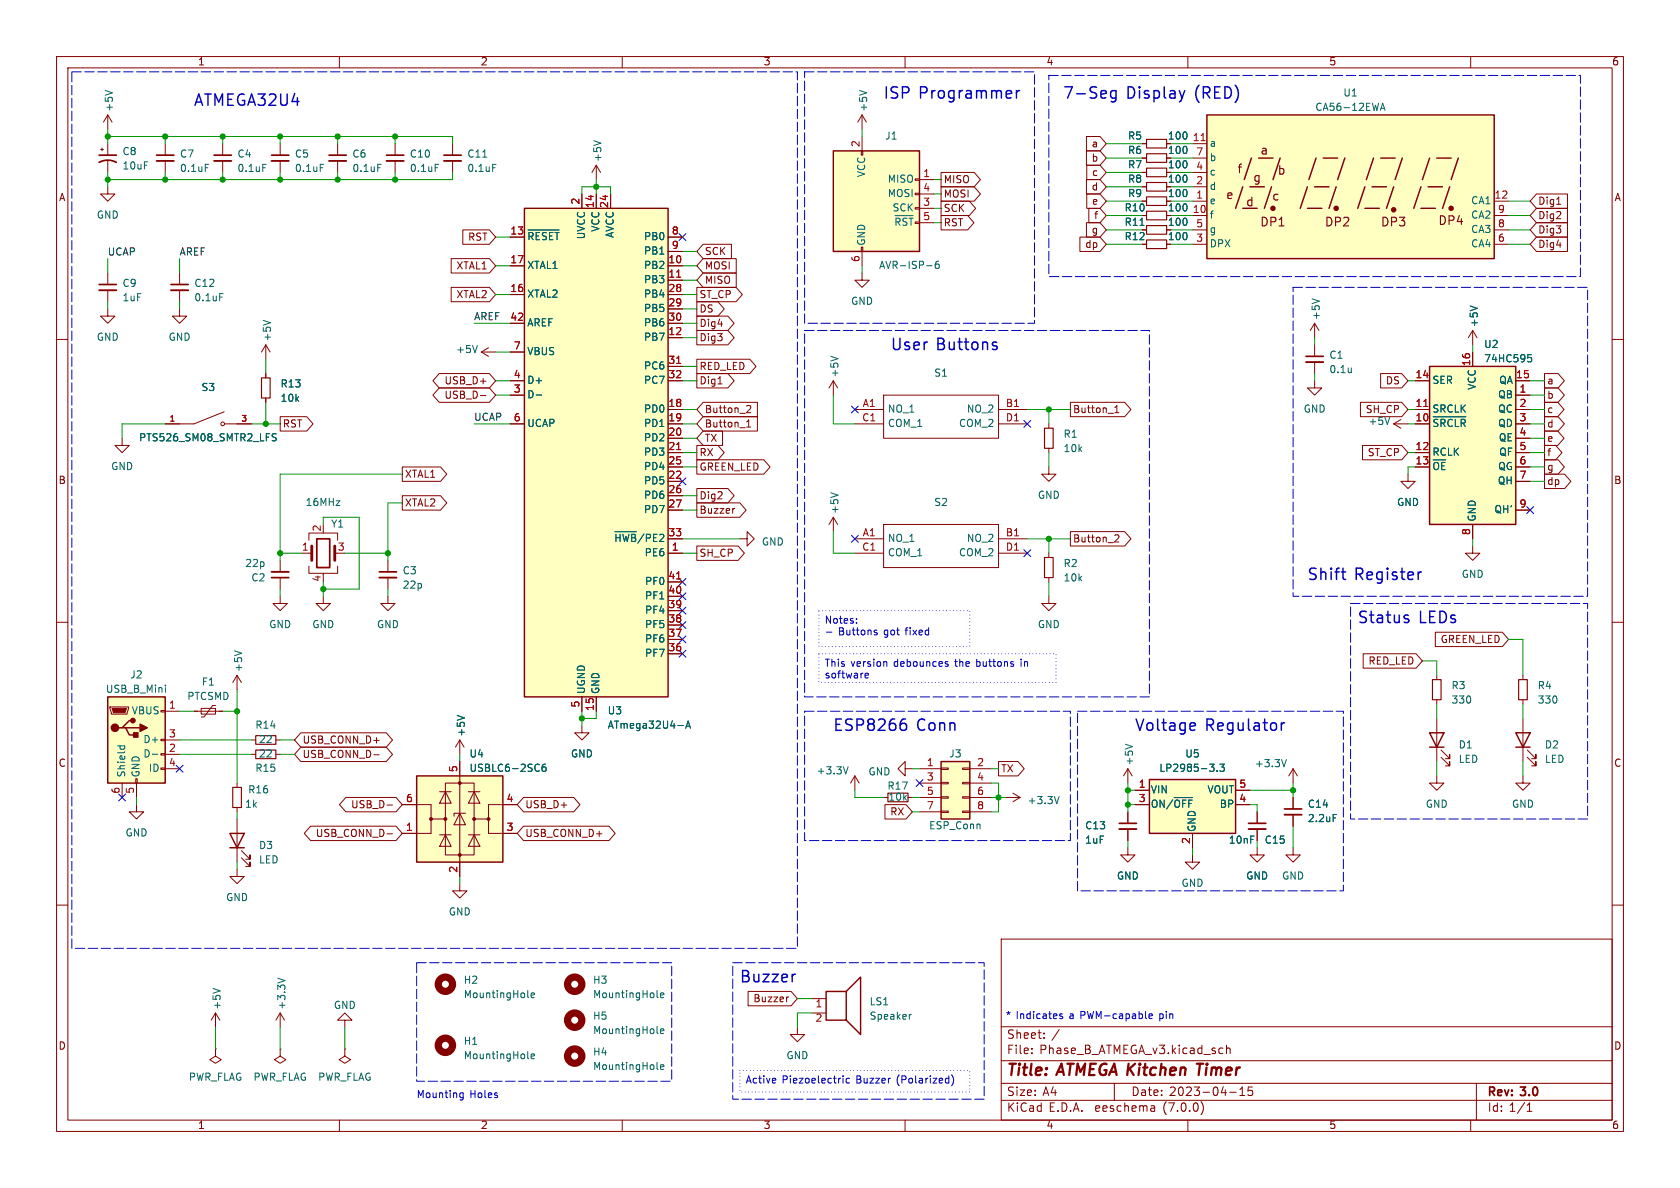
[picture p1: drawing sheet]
<svg xmlns="http://www.w3.org/2000/svg" width="297mm" height="210mm" viewBox="0 0 297 210" stroke-linecap="round" stroke-linejoin="round" font-family="sans-serif">
<g fill="none" stroke="#840000" stroke-width=".18">
<path d="M10 10h277v190h-277zM12 12h273v186h-273zM60 10v2M110 10v2M160 10v2M210 10v2M260 10v2M17.8 26.4h.5M18 26.2v.5M19 33v1.3h1.3l-1.3 1.3-1.2-1.3h1.2M19 20.3l-.7 1.3M19 20.3v2.6"/>
<path d="M19 25.4v2M19 28.4v2.1M19 20.3l.8 1.3M29.2 25.4v2M29.2 28.4v2.1M39.4 25.4v2M39.4 28.4v2.1M49.5 25.4v2M49.5 28.4v2.1M59.7 25.4v2M59.7 28.4v2.1M69.8 25.4v2"/>
<path d="M69.8 28.4v2.1M80 25.4v2M80 28.4v2.1M102.9 34.3v2.5M105.4 29.2v2.6M105.4 34.3v2.5M105.4 29.2l-.8 1.3M105.4 29.2l.8 1.3M107.9 34.3v2.5M152.3 26.7h.2v.7h-.2zM152.4 20.3v2.6M152.4 24.1v2.6"/>
<path d="M152.4 20.3l-.8 1.3M152.4 20.3l.8 1.3M161.8 36.7h.8v.3h-.8zM161.8 34.2h.8v.2h-.8zM161.8 31.6h.8v.3h-.8zM162.6 31.8h2.5M162.6 36.8h2.5M162.6 34.3h2.5M162.6 39.4h2.5M166.4 30.5h5.8l1.1 1.3-1.1 1.2h-5.8zM166.4 38.1h4.7l1.1 1.3-1.1 1.2h-4.7zM166.4 35.6h5l1.1 1.2-1.1 1.3h-5z"/>
<path d="M166.4 33h5.8l1.1 1.3-1.1 1.3h-5.8zM192.1 31.7h2.4l1.1 1.3-1.1 1.3h-2.4zM192.1 24.1h2.4l1.1 1.3-1.1 1.3h-2.4zM192.1 26.7h2.4l1.1 1.2-1.1 1.3h-2.4zM192.1 39.4h2.4l1.1 1.2-1.1 1.3h-2.4zM192.1 34.3h2.4l1.1 1.3-1.1 1.2h-2.4zM192.1 29.2h2.4l1.1 1.3-1.1 1.3h-2.4zM192.5 36.8h2l1.1 1.3-1.1 1.3h-2zM201.9 38.1h.8M201.9 27.9h.8M201.9 30.5h.8M201.9 35.6h.8"/>
<path d="M201.9 33h.8M201.9 25.4h.8M210.8 38.1h2.6M210.8 27.9h2.6M210.8 30.5h2.6M210.8 35.6h2.6M210.8 33h2.6M210.8 25.4h2.6M264.2 38.1h2.5M264.2 35.6h2.5M271.6 34.3h5.5v2.5h-5.5l-1.1-1.2zM271.6 36.8h5.5v2.6h-5.5l-1.1-1.3z"/>
<path d="M271.6 39.4h5.5v2.5h-5.5l-1.1-1.3zM275.2 36.1h.7M10 60h2M19 54.6v1.3h1.3l-1.3 1.3-1.2-1.3h1.2M19 48.3v2M19 51.3v2M31.7 54.6v1.3h1.3l-1.3 1.3-1.2-1.3h1.2M31.7 48.3v2M31.7 51.3v2M79.8 45.7h6.7l1.1 1.3-1.1 1.3h-6.7zM79.8 50.8h6.7l1.1 1.3-1.1 1.2h-6.7zM81.8 40.6h4.7l1.1 1.3-1.1 1.3h-4.7z"/>
<path d="M90.2 47h2.5M90.2 41.9h2.5M90.2 52.1h2.5M90.2 57.2h2.5M118.1 47h2.5M118.1 49.5h2.5M118.1 59.7h2.5M118.1 41.9h2.5M118.1 52.1h2.5M118.1 54.6h2.5M118.1 57.2h2.5M118.1 44.5h2.5"/>
<path d="M123.2 58.4h5.5l1.1 1.3-1.1 1.3h-5.5zM123.2 53.3h3.7l1.1 1.3-1.1 1.3h-3.7zM123.2 50.8h6.9l1.1 1.3-1.1 1.2h-6.9zM123.2 55.9h5.5l1.1 1.3-1.1 1.2h-5.5zM124.3 43.2h5v2.5h-5l-1.1-1.2zM124.3 48.3h5.9v2.5h-5.9l-1.1-1.3zM124.3 45.7h5.9v2.6h-5.9l-1.1-1.3zM152.3 43.7h.2v.8h-.2zM152.4 48.3v1.2h1.3l-1.3 1.3-1.3-1.3h1.3M152.4 44.5v2.5M190.9 41.9h3.6l1.1 1.3-1.1 1.3h-3.6zM201.9 40.6h.8"/>
<path d="M201.9 43.2h.8M210.8 40.6h2.6M210.8 43.2h2.6M232.4 57.2l-.8 1.2M232.4 57.2v2.5M232.4 57.2l.8 1.2M260.3 58.4v2.6M260.3 58.4l-.7 1.3M260.3 58.4l.8 1.3M264.2 40.6h2.5M264.2 43.2h2.5M271.6 41.9h5.5v2.6h-5.5l-1.1-1.3z"/>
<path d="M285 60h2M21.6 77.5v1.2h1.3l-1.3 1.3-1.3-1.3h1.3M39.6 72.8l-5.3 2.1h-5.1M39.8 74.9h4.6M47 61v2.5M47 66v.8M47 70.4v.7M47 61l-.8 1.2M47 61l.8 1.2M49.5 73.7h4.7l1.1 1.2-1.1 1.3h-4.7zM77.6 68.6h8.9l1.1 1.3-1.1 1.2h-8.9l-1.1-1.2zM77.6 66h8.9l1.1 1.3-1.1 1.3h-8.9l-1.1-1.3z"/>
<path d="M84.9 69.9h1M85.1 62.2h2.5M85.1 62.2l1.3 .8M86.4 61.5l-1.3 .7M90.2 74.9h2.5M90.2 69.9h2.5M90.2 67.3h2.5M90.2 62.2h2.5M118.1 72.4h2.5M118.1 74.9h2.5M118.1 77.5h2.5M118.1 64.8h2.5"/>
<path d="M118.1 67.3h2.5M123.2 66h5.5l1.1 1.3-1.1 1.3h-5.5zM123.2 63.5h9.3l1.2 1.3-1.2 1.2h-9.3zM123.2 78.7h3.7l1.1 1.3-1.1 1.3h-3.7zM124.3 73.7h9.6v2.5h-9.6l-1.1-1.3zM124.3 71.1h9.6v2.6h-9.6l-1.1-1.3zM124.3 76.2h3.4v2.5h-3.4l-1.1-1.2zM126.9 67.9h.8M132 75.5h.7M132 74.6l.4-.4v1.3M132.2 71.7h.4l.1 .3-.8 .9h.8M147.3 67.3l-.7 1.3"/>
<path d="M147.3 67.3v2.6M147.3 67.3l.8 1.3M151.1 72.4h5.1M151.1 74.9h5.1M156.2 69.9h20.3v7.6h-20.3zM176.5 72.4h5.1M176.5 74.9h5.1M185.4 74.9v.8M185.4 79.2v.8M189.2 71.1h9.6l1.1 1.3-1.1 1.3h-9.6zM197.1 72.9h.7M197.1 72l.3-.3v1.2"/>
<path d="M232.4 67.3v1.3h1.3l-1.3 1.3-1.3-1.3h1.3M232.4 61v2M232.4 64v2M240.5 71.1h7.3l1.1 1.3-1.1 1.3h-7.3zM240.9 78.7h6.9l1.1 1.3-1.1 1.3h-6.9zM244.1 66h3.7l1.1 1.3-1.1 1.3h-3.7zM246.4 74.9h2.5M246.4 74.9l1.2 .8M247.6 74.2l-1.2 .7M250.2 72.4h2.5M250.2 74.9h2.5M250.2 67.3h2.5"/>
<path d="M260.3 62.2v2.6M268 72.4h2.5M268 74.9h2.5M268 77.5h2.5M268 69.9h2.5M268 67.3h2.5M273 76.2h2.4l1.1 1.3-1.1 1.2h-2.4zM273 78.7h2l1.1 1.3-1.1 1.3h-2zM273 71.1h2.4l1.1 1.3-1.1 1.3h-2.4zM273 66h2.5l1.1 1.3-1.1 1.3h-2.5zM273 68.6h2.5l1.1 1.3-1.1 1.2h-2.5zM273 73.7h2.5l1.1 1.2-1.1 1.3h-2.5z"/>
<path d="M49.5 99.1v2M53.3 97.8h1.8M54.6 95.5v-1.3h5.1v1.3M68.6 99.1v2M71.1 87.6h6.8l1.1 1.3-1.1 1.3h-6.8zM71.1 82.5h6.8l1.1 1.3-1.1 1.3h-6.8zM118.1 97.8h2.5M118.1 80h2.5M118.1 85.1h2.5M118.1 82.6h2.5M118.1 87.6h2.5M118.1 90.2h2.5"/>
<path d="M118.1 95.3h2.5M123.2 88.9h7.6l1.1 1.3-1.1 1.2h-7.6zM123.2 96.5h7.3l1.1 1.3-1.1 1.3h-7.3zM123.2 81.3h11.8l1.1 1.3-1.1 1.2h-11.8zM123.2 86.4h5.5l1.1 1.2-1.1 1.3h-5.5zM129.8 89.9h.1M130.8 95.3h1.3v-1.3l1.2 1.3-1.2 1.2v-1.2M147.3 91.4v2.6M147.3 91.4l-.7 1.3M147.3 91.4l.8 1.3M151.1 97.8h5.1M151.1 95.3h5.1"/>
<path d="M156.2 92.7h20.3v7.6h-20.3zM176.5 97.8h5.1M176.5 95.3h5.1M185.4 82.6v1.2h1.3l-1.3 1.3-1.3-1.3h1.3M185.4 97.8v.8M189.2 94h9.6l1.1 1.3-1.1 1.2h-9.6zM197.3 94.5l.4 .1 .1 .3-.8 .9h.8M248.9 83.8v1.3h1.3l-1.3 1.3-1.3-1.3h1.3M250.2 80h2.5M250.2 82.6h2.5M260.3 96.5v1.3h1.3l-1.3 1.3-1.2-1.3h1.2M260.3 92.7v2.6"/>
<path d="M268 80h2.5M268 85.1h2.5M268 82.6h2.5M268 90.2h2.5M273 81.3h2.5l1.1 1.3-1.1 1.2h-2.5zM273 83.8h3.6l1.1 1.3-1.1 1.3h-3.6zM10 110h2M41.9 119.4l-.8 1.3M41.9 119.4v2.5M41.9 119.4l.8 1.3M49.5 105.4v1.3h1.3l-1.3 1.3-1.2-1.3h1.2M49.5 102.1v2"/>
<path d="M54.6 100.1v1.2h5.1v-1.2M57.1 105.4v1.3h1.3l-1.3 1.3-1.2-1.3h1.2M57.1 101.3v.3M68.6 105.4v1.3h1.2l-1.2 1.3-1.3-1.3h1.3M68.6 102.1v2M118.1 115.6h2.5M118.1 113h2.5M118.1 110.5h2.5M118.1 108h2.5M118.1 105.4h2.5M118.1 102.9h2.5M185.4 105.4v1.3h1.3l-1.3 1.3-1.3-1.3h1.3"/>
<path d="M185.4 102.1v.8M241 115.6h9.3l1.2 1.2-1.2 1.3h-9.3zM253.8 111.8h11.8l1.1 1.2-1.1 1.3h-11.8zM254 119.4v.7M269.2 119.4v.7M285 110h2M19.4 125h3.3v.2l-.2 1h-2.8zM21.6 138.4v2.6M24 137.7h.3v.7h-.3zM24.1 138.4v2.6M28.4 135.8h.8v.2h-.8zM28.4 133.2h.8v.3h-.8z"/>
<path d="M28.4 130.7h.8v.2h-.8zM28.4 125.6h.8v.3h-.8zM29.2 125.7h2.5M29.2 130.8h2.5M29.2 133.4h2.5M29.2 135.9h2.5M34.3 125.7h5.1M35.6 125.2h2.5v1h-2.5zM38.1 124.7h-.5l-1.5 2h-.5M41.9 138.4v.8M44.4 130.8h.8M44.4 133.4h.8"/>
<path d="M48.8 130.8h.7M48.8 133.4h.7M53.2 129.5h15.1l1.1 1.3-1.1 1.3h-15.1l-1.1-1.3zM53.2 132.1h15.1l1.1 1.3-1.1 1.2h-15.1l-1.1-1.2zM66.1 133.4h.9M77.7 140h2.1M78.7 138.4h5.1v12.7h-5.1zM78.7 140l1.1 2h-2.1zM81.3 130.8v2.6M81.3 134.6v20.3M81.3 130.8l-.8 1.3M81.3 130.8l.7 1.3"/>
<path d="M82.8 140h2M83.8 140l1 2h-2zM102.9 128.3v1.2h1.2l-1.2 1.3-1.3-1.3h1.3M102.9 123.2v2.5M105.4 123.2v2.5M151.1 137.2l-.7 1.2M151.1 137.2v2.5M151.1 137.2l.8 1.2M160 135.9v-1.3l-1.3 1.3 1.3 1.3v-1.3h1.3M162.6 135.9h3.8M162.6 138.4h3.8M166.4 138.3h1.2v.3h-1.2z"/>
<path d="M166.4 135.8h1.2v.2h-1.2zM170.2 138.3h1.2v.3h-1.2zM170.2 135.8h1.2v.2h-1.2zM171.4 135.9h3.9M171.4 138.4h3.9M176.5 134.6h3.5l1.1 1.3-1.1 1.3h-3.5zM199.4 135.9v2.5M199.4 135.9l-.8 1.3M199.4 135.9l.8 1.3M200.7 139.7h2.5M218.4 139.7h2.6M228.6 135.9l-.8 1.3"/>
<path d="M228.6 135.9v2.5M228.6 135.9l.8 1.3M254 137.2v1.2h1.3l-1.3 1.3-1.3-1.3h1.3M254 123.7v.8M254 127v7.6M254.8 133.9l1.5 1.5v-.8v.8h-.8M254.8 132.6l1.5 1.5v-.7v.7h-.8M269.2 137.2v1.2h1.3l-1.3 1.3-1.2-1.3h1.2M269.2 123.7v.8M269.2 127v7.6M270 133.9l1.5 1.5v-.8v.8h-.7M270 132.6l1.5 1.5v-.7v.7h-.7"/>
<path d="M10 160h2M24.1 142.2v1.3h1.3l-1.3 1.3-1.2-1.3h1.2M41.9 153.7v1.2h1.3l-1.3 1.3-1.3-1.3h1.3M41.9 142.7v.8M41.9 144.8v7.6M42.7 151.6l1.5 1.6v-.8v.8h-.8M42.7 150.4l1.5 1.5v-.8v.8h-.8M54.9 146h15.1l1.1 1.3-1.1 1.3h-15.1l-1.1-1.3zM61.1 141h8.9l1.1 1.2-1.1 1.3h-8.9l-1.1-1.3zM68.4 147.4h1M68.4 142.3h1M71.1 142.2h5.1v2.6h2.5"/>
<path d="M76.2 144.8v2.5h-5.1M77.7 147.6h2.1M78.7 147.6l1.1 2h-2.1zM81.3 156.2v1.3h1.2l-1.2 1.3-1.3-1.3h1.3M81.3 143.8l1 2h-2zM82.3 143.8h-2v.5M82.8 147.6h2M83.8 147.6l1 2h-2zM86.4 144.8v2.5h5M91.4 142.2h-5v2.6h-2.6M92.6 146h15.1l1.1 1.3-1.1 1.3h-15.1l-1.2-1.3zM92.6 141h8.8l1.1 1.2-1.1 1.3h-8.8l-1.2-1.3z"/>
<path d="M156.2 141h.8M156.4 142.2h3.8l1.1 1.3-1.1 1.3h-3.8zM160.5 141h.8M162.6 141h3.8M162.6 143.5h3.8M166.4 143.4h1.2v.2h-1.2zM166.4 140.8h1.2v.3h-1.2zM170.2 143.4h1.2v.2h-1.2zM170.2 140.8h1.2v.3h-1.2zM171.4 141h3.9M171.4 143.5h3.9M177.8 141h2.5"/>
<path d="M179.1 140.2l1.2 .8M180.3 141l-1.2 .7M199.4 149.9v1.2h1.3l-1.3 1.3-1.3-1.3h1.3M199.4 143.5v2M199.4 146.6v2M200.7 142.2h2.5M210.8 151.1v1.3h1.3l-1.3 1.3-1.3-1.3h1.3M210.8 147.3v2.6M218.4 142.2h2.6M222.2 149.9v1.2h1.3l-1.3 1.3-1.2-1.3h1.2M222.2 143.5v2M222.2 146.6v2"/>
<path d="M228.6 149.9v1.2h1.3l-1.3 1.3-1.3-1.3h1.3M228.6 141v2M228.6 144v2.1M285 160h2M38.1 179.1l-.8 1.2M38.1 179.1v2.5M38.1 179.1l.8 1.2M49.5 179.1v2.5M49.5 179.1l-.7 1.2M49.5 179.1l.8 1.2M132.3 175.3h7.6l1.1 1.2-1.1 1.3h-7.6zM139.4 176.2l-.2 .1"/>
<path d="M143.5 176.5h2.5M143.5 179.1h2.5M177 166h108v32h-108zM38.1 185.4v1.3l1 .6-1 .7-1-.7 1-.6M38.1 185.4h.1M49.5 185.4v1.3l1 .6-1 .7-1-.7 1-.6M49.5 185.4h.1M60 198v2M61 185.4v1.3l1 .6-1 .7-1.1-.7 1.1-.6M61 185.4h.1M61 180.3h1.2l-1.2-1.2-1.3 1.2h1.3v1.3M110 198v2"/>
<path d="M141 181.6v1.3h1.2l-1.2 1.3-1.3-1.3h1.3M160 198v2M177 194.5h108M177 191.5h108M177 187.5h108M177 181.5h108M182.4 186.1v.2M182.4 185.3v.2M184.6 183.4v.2M184.6 182.6v.2M197 191.5v3M203.9 195.5l.2 .2v.8"/>
<path d="M204.1 196.4l-.5 .1M204.1 195.8l-.5 .1M210 198v2M212.4 194.8a1.74 1.74 0 0 1-.1 2.2M216 185.3h.2M216.2 186.2l-.2 .1M216.8 184.8v1.5M216.8 185.4l.2-.1h.4l.1 1M217.4 193.1h1.1M219.2 193.7h.8M219.2 192.6l.4-.4v1.5M221.4 192.2h-.7l-.1 .7 .2-.2 .5 .1 .2 .2-.1 .5-.2 .2-.6-.2"/>
<path d="M260 198v2M261 191.5v6.5M270 196.5h.8M270 195.4l.4-.4v1.5"/>
<circle cx="39.4" cy="74.9" r=".33"/>
</g>
<path d="M211.6 188h1.1M212.1 188l-.2 2" fill="none" stroke="#840000" stroke-width=".4"/>
<g fill="none" stroke="#006464" stroke-width=".18">
<path d="M18.6 16l1.3 .4M152 16l1.2 .4M244 19.5l.4-1.3 .5 1.3M244.1 19.2h.6M36.3 29h.6M46.5 29h.6M56.6 29h.6M66.8 29h.6M76.9 29h.6M87.1 29h.6M105 24.9l1.2 .4M158.2 38.1h3.2"/>
<path d="M159.1 39l-.1-.4h-.6v1.2M160.3 38.6h-.4l-.3 .3M160.7 38.6h.7M161.1 38.6v1.2M38.8 51.9h.6M46.5 56.6l1.3 .5M93.3 40.7h5.5M94.2 41.5l-.1-.3-.6-.1v1.3M95.4 41.1h-.6v1.3M96.6 41.2l-.5-.1-.2 .4M97.8 41.1h-.7v1.3M98.1 41.1h.7"/>
<path d="M98.5 41.1v1.3M116.6 44.9h.8M163.8 47h1M165.9 46.2h-.3a.86 .86 0 0 0 0 1.3l.4-.2 .1-.4-.3-.2h-.2l-.3 .2M232 52.8l1.2 .4M259.9 54.1l1.3 .4M48.2 77.2l.5 .2 .1 .3-.2 .2h-.5M48.2 76.7h.6M84.4 61.1l-.4 1.2M94.8 69.8h1M146.9 63l1.2 .4M245.7 73.8l-.4 1.2"/>
<path d="M253.4 73.7h5.8M254.2 74.2l-.5-.1-.2 .4M255.5 74.6l-.1-.4-.7-.1v1.3M256.7 74.2l-.2-.1-.3 .1-.2 .5M257.3 74.1v1.3M259 74.6l-.1-.4-.6-.1v1.3M270.1 62.7h.6M270.2 63.2h.3l.3 .2-.1 .4-.5 .2M108.7 94h3.8M108.9 94.4v1.3M109.6 94.4v1.3M110.1 94.4l.3 1.3"/>
<path d="M111.2 94.4l-.3 1.3M112.3 94.8l-.1-.3-.5-.1v1.3M113.9 94.4l-1.1 1.6M115 94.9l-.1-.4-.6-.1v1.3M116.2 94.4h-.7v1.3M116.6 94.6l.5-.2 .3 .4M146.9 87.1l1.2 .4M253.5 82.2a.42 .42 0 0 1 .4-.5 .42 .42 0 0 1 .4 .5M255.5 81.7h-.6v1.3M41.5 115.1l1.2 .4M20.8 131.9h1.3M21.3 131.9l-.1 .3"/>
<path d="M22 131.9l.1 .3M26.9 133.3h1M29.2 121.1v.1M29.2 121.5v.9M80.8 126.5l1.3 .4M96.4 135.1h-.3a.86 .86 0 0 0 0 1.3l.4-.2v-.4l-.2-.2h-.2l-.3 .2M119.8 128.3h1M121.2 128.7l.4-1.2 .5 1.2M121.3 128.4h.7M149.9 135.5l-.4 1.3M198.9 131.6l1.3 .4M213.8 135.1h.8l-.4 .5"/>
<path d="M214.6 135.7v.5M215.2 136.2v.2M215.7 135.1h.7l-.4 .5 .4 .1v.5l-.2 .2-.5-.2M227.4 134.3l-.4 1.2M187.2 140.8l-.4 1.3M203.7 141.9a.42 .42 0 0 1 .4-.5 .42 .42 0 0 1 .4 .5M205.8 141.4v1.3l-.7-1.3v1.3M207.3 141.4l-1.1 1.6M207.6 141h3.2M207.7 141.9a.42 .42 0 0 1 .4-.5 .42 .42 0 0 1 .4 .5M209.7 141.4h-.6v1.3M210.8 141.4h-.6v1.3"/>
<path d="M235.7 144h.6M37.7 174.7l1.2 .5M49.1 172.9l1.3 .4M93.4 176.3l.1 .1M93.9 175.9l.6-.1-.1-.2-.3-.1-.2 .2 .1 .6h.4M116.2 176.3l.1 .1M116.8 175.9l.6-.1-.1-.2-.4-.1-.1 .2v.6h.5M161.1 179.3l-.2 .1M93.4 187.1l.1 .1M93.9 186.7l.6-.1-.1-.2-.3-.1-.2 .2 .1 .6h.4M116.2 182.7h.1M116.2 189l.1 .1"/>
<path d="M116.8 188.6l.6-.1-.1-.2-.4-.1-.1 .2v.6h.5M116.8 182.3l.6-.1-.1-.3h-.4l-.1 .1v.7h.5"/>
</g>
<g fill="#ffffc2" stroke="#ffffc2" stroke-width=".18">
<path d="M73.7 137.2h15.2v15.2h-15.2z"/>
<path d="M166.4 134.6h5v10.2h-5z"/>
<path d="M92.7 36.8h25.4v86.4h-25.4z"/>
<path d="M19 123.2h10.2v15.2h-10.2z"/>
<path d="M203.2 137.8h15.2v9.5h-15.2z"/>
<path d="M252.7 64.8h15.3v27.9h-15.3z"/>
<path d="M213.4 20.3h50.8v25.4h-50.8z"/>
<path d="M147.3 26.7h15.3v17.8h-15.3z"/>
</g>
<g fill="none" stroke="#840000" stroke-width=".25">
<path d="M92.7 36.8h25.4v86.4h-25.4zM147.3 26.7h15.3v17.8h-15.3zM213.4 20.3h50.8v25.4h-50.8zM219.7 33l-1.3 3.8M219.7 36.8h2.5M221 33h2.5M221.2 27.9l-1.2 3.9M222.5 27.9h2.5M224.8 33l-1.3 3.8M226.3 27.9l-1.3 3.9M231.1 36.8h2.6M231.1 33l-1.2 3.8"/>
<path d="M232.4 33h2.5M232.7 27.9l-1.3 3.9M233.9 27.9h2.6M236.2 33l-1.3 3.8M237.7 27.9l-1.2 3.9M241.3 36.8h2.5M241.3 33l-1.3 3.8M242.6 33h2.5M242.8 27.9l-1.2 3.9M244.1 27.9h2.5M246.4 33l-1.3 3.8M247.9 27.9l-1.3 3.9"/>
<path d="M251.2 36.8h2.5M251.2 33l-1.3 3.8M252.5 33h2.5M252.7 27.9l-1.2 3.9M254 27.9h2.5M256.3 33l-1.3 3.8M257.8 27.9l-1.3 3.9M252.7 64.8h15.3v27.9h-15.3zM19 123.2h10.2v15.2h-10.2zM21.6 128.7h.6l.7 1.2h1.2M22.2 128.7h2.6M23.5 127.4h-.6l-1.3 1.3h-.6"/>
<path d="M73.7 137.2h15.2v15.2h-15.2zM166.4 134.6h5v10.2h-5zM203.2 137.8h15.2v9.5h-15.2zM252.7 129.5h2.6l-1.3 2.6zM252.7 132.1h2.6M268 129.5h2.5l-1.3 2.6zM268 132.1h2.5M40.6 147.3h2.6l-1.3 2.6zM40.6 149.9h2.6M146 175.3h3.6v5h-3.6zM149.6 175.3l2.5-2.6v10.2l-2.5-2.6"/>
</g>
<g fill="#840000" stroke="#840000" stroke-width=".18">
<path d="M19.8 125.2h2.6l-.3 .8h-2z"/>
<circle cx="76.2" cy="144.8" r=".25"/>
<circle cx="78.7" cy="144.8" r=".25"/>
<circle cx="81.3" cy="151.1" r=".25"/>
<circle cx="81.3" cy="138.4" r=".25"/>
<circle cx="83.8" cy="144.8" r=".25"/>
<circle cx="86.4" cy="144.8" r=".25"/>
</g>
<g fill="none" stroke="#840000" stroke-width=".2">
<path d="M202.7 39.9h3.5v1.5h-3.5zM202.7 37.3h3.5v1.6h-3.5zM202.7 27.2h3.5v1.5h-3.5zM202.7 29.7h3.5v1.5h-3.5zM202.7 34.8h3.5v1.5h-3.5zM202.7 32.3h3.5v1.5h-3.5zM202.7 24.6h3.5v1.6h-3.5zM202.7 42.4h3.5v1.5h-3.5zM46.2 66.8h1.6v3.6h-1.6zM184.7 75.7h1.5v3.5h-1.5zM184.7 98.6h1.5v3.5h-1.5zM41.1 139.2h1.6v3.5h-1.6z"/>
<path d="M45.2 130h3.6v1.6h-3.6zM45.2 132.6h3.6v1.5h-3.6zM253.2 120.1h1.6v3.6h-1.6zM268.5 120.1h1.5v3.6h-1.5zM157 140.2h3.5v1.5h-3.5z"/>
</g>
<g fill="none" stroke="#840000" stroke-width=".33">
<path d="M27.7 28.4h3M37.8 28.4h3.1M48 28.4h3.1M58.2 28.4h3M68.3 28.4h3.1M78.5 28.4h3M17.5 51.3h3.1M30.2 51.3h3.1M230.9 64h3M48 101.1h3.1M67.1 102.1h3M197.9 146.6h3"/>
<path d="M220.7 146.6h3.1M227.1 144h3"/>
</g>
<g fill="none" stroke="#840000" stroke-width=".3">
<path d="M17.5 28.7a3.2 3.2 0 0 1 3.1 0M17.5 27.4h3.1M27.7 27.4h3M37.8 27.4h3.1M48 27.4h3.1M58.2 27.4h3M68.3 27.4h3.1M78.5 27.4h3M17.5 50.3h3.1M30.2 50.3h3.1M230.9 63h3M56 95.3h2.3v5h-2.3z"/>
<path d="M48 102.1h3.1M67.1 101.1h3M197.9 145.5h3M220.7 145.5h3.1M227.1 143h3"/>
</g>
<path d="M212.3 24.9h.8M119.6 49h.7M119.6 79.5h.7M119.6 64.2h.7M251.7 71.9h.7M119.6 102.3h.7" fill="none" stroke="#a90000" stroke-width=".18"/>
<path d="M55.1 96.5v2.6M59.2 96.5v2.6" fill="none" stroke="#840000" stroke-width=".51"/>
<g fill="#840000" stroke="#840000" stroke-width=".25">
<path d="M24.8 128l1.2 .7-1.2 .6z"/>
<path d="M23.6 129.5h.8v.8h-.8z"/>
<circle cx="20.3" cy="128.7" r=".63"/>
<circle cx="23.5" cy="127.4" r=".38"/>
<circle cx="225" cy="36.8" r=".36"/>
<circle cx="236.2" cy="36.8" r=".36"/>
<circle cx="246.4" cy="37.1" r=".36"/>
<circle cx="256.5" cy="36.8" r=".36"/>
</g>
<g fill="none" stroke="#840000" stroke-width="1.3">
<circle cx="78.7" cy="174" r="1.27"/>
<circle cx="101.6" cy="174" r="1.27"/>
<circle cx="78.7" cy="184.8" r="1.27"/>
<circle cx="101.6" cy="186.7" r="1.27"/>
<circle cx="101.6" cy="180.3" r="1.27"/>
</g>
<path d="M180.3 16l-.4 .1M196.3 17l.4 .3 .6-.1M197.3 16.1l-.6-.1-.4 .4M197.3 16v1.6a.54 .54 0 0 1-.9 .3M159.7 127.1h.4M159.9 127.9l.4 .3v.5l-.4 .4M226.9 127.8h.2" fill="none" stroke="#0000c2" stroke-width=".25"/>
<g fill="none" stroke="#0000c2" stroke-width=".18">
<path d="M146.1 111.7h1M151.4 110.1v.1M151.4 109.4v.1M153 119.8h.5M153 119.1l.4-.1 .1 .3-.6 .1M154.7 111.8l.3 .1 .1 .2-.2 .1h-.2M154.7 111.4h.3M156.6 116.9l.2 .2v.7M167.3 117.4h.3v.2l-.1 .2h-.3M167.3 116.9l.3 .1M187.8 179.3l-.3-.1-.2 .2 .1 .2 .4 .1v.3h-.5M203.1 179.6l.6-.1v-.2l-.4-.1-.2 .2 .1 .6h.5"/>
<path d="M81.4 194h.5M81.4 193.2h.5M81.9 193.2v1l-.3 .3-.3-.1M149 190.2v.1M149 190.6v.9M150.2 190.7l-.4-.1-.2 .3 .1 .5h.5M167.6 190.6l.1 .1M167.7 190.2v1.3M167.7 191.4l-.1 .1M168.2 190a1.46 1.46 0 0 1 0 1.9"/>
</g>
<path d="M144.8 108h26.6v6.3h-26.6zM144.8 115.6h41.9v5.1h-41.9zM130.8 189.2h40.6v3.8h-40.6z" fill="none" stroke="#0000c2" stroke-width=".18" stroke-dasharray="0 .6"/>
<path d="M12.7 12.7h128.3v154.9h-128.3v-154.9M142.2 12.7h40.7v44.5h-40.7v-44.5M185.4 13.3h94v35.6h-94v-35.6M142.2 58.4h61v64.8h-61v-64.8M228.6 50.8h52.1v54.6h-52.1v-54.6M238.8 106.7h41.9v38.1h-41.9v-38.1M142.2 125.7h47v22.9h-47v-22.9M190.5 125.7h47v31.8h-47v-31.8M73.7 170.2h45v20.9h-45v-20.9M129.5 170.2h44.5v24.1h-44.5v-24.1" fill="none" stroke="#0000c2" stroke-width=".18" stroke-dasharray="1.7 .6"/>
<g fill="none" stroke="#009600" stroke-width=".18">
<path d="M19 24.1h61v1.3M19 22.9v2.5M19 30.5v2.5M29.2 24.1v1.3M29.2 30.5v1.3M39.4 24.1v1.3M39.4 30.5v1.3M49.5 24.1v1.3M49.5 30.5v1.3M59.7 24.1v1.3M59.7 30.5v1.3M69.8 24.1v1.3"/>
<path d="M69.8 30.5v1.3M80 30.5v1.3h-61M102.9 34.3v-1.3h5v1.3M105.4 31.8v2.5M152.4 22.9v1.2M165.1 31.8h1.3M165.1 36.8h1.3M165.1 34.3h1.3M165.1 39.4h1.3M195.6 38.1h6.3M195.6 30.5h6.3M195.6 33h6.3"/>
<path d="M195.6 27.9h6.3M195.6 25.4h6.3M195.6 35.6h6.3M207 38.1h3.8M207 30.5h3.8M207 33h3.8M207 27.9h3.8M207 25.4h3.8M207 35.6h3.8M266.7 38.1h3.8M266.7 35.6h3.8M19 45.7v2.6"/>
<path d="M19 53.3v1.3M31.7 45.7v2.6M31.7 53.3v1.3M83.8 57.2h6.4M87.6 52.1h2.6M87.6 47h2.6M87.6 41.9h2.6M120.6 52.1h2.6M120.6 57.2h2.6M120.6 47h2.6M120.6 49.5h2.6M120.6 44.5h2.6"/>
<path d="M120.6 54.6h2.6M120.6 59.7h2.6M152.4 47v1.3M195.6 40.6h6.3M195.6 43.2h6.3M207 40.6h3.8M207 43.2h3.8M232.4 59.7v1.3M266.7 40.6h3.8M266.7 43.2h3.8M29.2 74.9h-7.6v2.6M44.4 74.9h5.1"/>
<path d="M47 63.5v2.5M47 71.1v3.8M83.8 74.9h6.4M87.6 62.2h2.6M87.6 67.3h2.6M87.6 69.9h2.6M120.6 74.9h2.6M120.6 67.3h2.6M120.6 72.4h2.6M120.6 77.5h2.6M120.6 64.8h2.6M147.3 69.9v5h3.8"/>
<path d="M181.6 72.4h7.6M185.4 72.4v2.5M232.4 66v1.3M248.9 74.9h1.3M248.9 67.3h1.3M248.9 72.4h1.3M260.3 61v1.2M270.5 74.9h2.5M270.5 67.3h2.5M270.5 72.4h2.5M270.5 77.5h2.5M270.5 69.9h2.5"/>
<path d="M49.5 97.8h3.8M57.1 92.7v-1.3h6.4v12.7h-6.4M61 97.8h7.6M71.1 83.8h-21.6v15.3M71.1 88.9h-2.5v10.2M120.6 97.8h2.6M120.6 82.6h2.6M120.6 80h2.6M120.6 90.2h2.6M120.6 87.6h2.6M120.6 95.3h10.2M147.3 94v3.8h3.8"/>
<path d="M181.6 95.3h7.6M185.4 80v2.6M185.4 95.3v2.5M248.9 80h1.3M250.2 82.6h-1.3v1.2M260.3 95.3v1.2M270.5 82.6h2.5M270.5 80h2.5M270.5 85.1h2.5M49.5 104.1v1.3M57.1 102.9v2.5M68.6 104.1v1.3"/>
<path d="M185.4 102.9v2.5M251.5 116.8h2.5v2.6M266.7 113h2.5v6.4M31.7 125.7h2.6M31.7 130.8h12.7M31.7 133.4h12.7M39.4 125.7h2.5M41.9 121.9v16.5M49.5 130.8h2.6M49.5 133.4h2.6M81.3 133.4v1.2M102.9 125.7v2.6"/>
<path d="M105.4 125.7v1.3h-2.5M151.1 139.7v1.3h5.1M161.3 135.9h1.3M175.3 138.4h1.2v5.1h-1.2M175.3 135.9h1.2M199.4 138.4v5.1M199.4 139.7h1.3M221 139.7h7.6M228.6 138.4v2.6M254 124.5v2.5M254 134.6v2.6M269.2 124.5v2.5"/>
<path d="M269.2 134.6v2.6M24.1 141v1.2M41.9 143.5v1.3M41.9 152.4v1.3M81.3 154.9v1.3M161.3 143.5h1.3M161.3 141h1.3M175.3 141h2.5M199.4 148.6v1.3M199.4 142.2h1.3M210.8 149.9v1.2M221 142.2h1.2v1.3"/>
<path d="M222.2 148.6v1.3M228.6 146.1v3.8M141 176.5h2.5M143.5 179.1h-2.5v2.5M38.1 181.6v3.8M49.5 181.6v3.8M61 181.6v3.8"/>
</g>
<g fill="none" stroke="#000084" stroke-width=".18">
<path d="M120 41.3l1.3 1.2M121.3 41.3l-1.3 1.2M150.5 71.8l1.2 1.2M151.7 71.8l-1.2 1.2M181 74.3l1.2 1.2M182.2 74.3l-1.2 1.2M120 84.5l1.3 1.2M121.3 84.5l-1.3 1.2M150.5 94.6l1.2 1.3M151.7 94.6l-1.2 1.3M181 97.2l1.2 1.2M182.2 97.2l-1.2 1.2"/>
<path d="M269.9 89.6l1.2 1.2M271.1 89.6l-1.2 1.2M120 102.3l1.3 1.2M120 104.8l1.3 1.2M120 107.3l1.3 1.3M120 115l1.3 1.2M120 112.4l1.3 1.2M120 109.9l1.3 1.2M121.3 102.3l-1.3 1.2M121.3 104.8l-1.3 1.2M121.3 107.3l-1.3 1.3M121.3 115l-1.3 1.2"/>
<path d="M121.3 112.4l-1.3 1.2M121.3 109.9l-1.3 1.2M31.1 135.3l1.3 1.2M32.4 135.3l-1.3 1.2M162 137.8l1.2 1.2M163.2 137.8l-1.2 1.2M21 140.4l1.2 1.2M22.2 140.4l-1.2 1.2"/>
</g>
<g fill="#009600" stroke="#009600" stroke-width=".18">
<circle cx="49.5" cy="31.8" r=".46"/>
<circle cx="39.4" cy="24.1" r=".46"/>
<circle cx="49.5" cy="24.1" r=".46"/>
<circle cx="39.4" cy="31.8" r=".46"/>
<circle cx="29.2" cy="24.1" r=".46"/>
<circle cx="19" cy="24.1" r=".46"/>
<circle cx="29.2" cy="31.8" r=".46"/>
<circle cx="19" cy="31.8" r=".46"/>
<circle cx="69.8" cy="24.1" r=".46"/>
<circle cx="59.7" cy="24.1" r=".46"/>
<circle cx="69.8" cy="31.8" r=".46"/>
<circle cx="59.7" cy="31.8" r=".46"/>
<circle cx="57.1" cy="104.1" r=".46"/>
<circle cx="68.6" cy="97.8" r=".46"/>
<circle cx="41.9" cy="125.7" r=".46"/>
<circle cx="105.4" cy="33" r=".46"/>
<circle cx="102.9" cy="127" r=".46"/>
<circle cx="47" cy="74.9" r=".46"/>
<circle cx="49.5" cy="97.8" r=".46"/>
<circle cx="199.4" cy="142.2" r=".46"/>
<circle cx="176.5" cy="141" r=".46"/>
<circle cx="228.6" cy="139.7" r=".46"/>
<circle cx="199.4" cy="139.7" r=".46"/>
<circle cx="185.4" cy="95.3" r=".46"/>
<circle cx="185.4" cy="72.4" r=".46"/>
</g>
<g font-size="2.8" fill="#0000c2">
<text x="156.2" y="17.8">ISP Programmer</text>
<text x="188" y="17.8">7-Seg</text>
<text x="199.2" y="17.8">Display</text>
<text x="211.4" y="17.8">(RED)</text>
<text x="34.3" y="19.1">ATMEGA32U4</text>
<text x="157.5" y="62.2">User Buttons</text>
<text x="231.1" y="102.9">Shift</text>
<text x="239.5" y="102.9">Register</text>
<text x="240" y="110.5">Status</text>
<text x="250.9" y="110.5">LEDs</text>
<text x="147.3" y="129.5">ESP8266</text>
<text x="162.1" y="129.5">Conn</text>
<text x="200.7" y="129.5">Voltage</text>
<text x="213.1" y="129.5">Regulator</text>
<text x="130.8" y="174">Buzzer</text>
</g>
<g font-size="2.8" fill="#840000">
<text x="178" y="190.8">Title:</text>
<text x="187.1" y="190.8">ATMEGA Kitchen</text>
<text x="212.9" y="190.8">Timer</text>
</g>
<g font-size="2.1" fill="#840000">
<text x="222.7" y="27.7">a</text>
<text x="216.7" y="35.5">e</text>
<text x="218.7" y="31">f</text>
<text x="221.5" y="32.5">g</text>
<text x="224.8" y="35.8">c</text>
<text x="225.8" y="31.2">b</text>
<text x="220.2" y="36.8">d</text>
<text x="222.7" y="40.4">DP1</text>
<text x="234.1" y="40.4">DP2</text>
<text x="244" y="40.4">DP3</text>
<text x="254.2" y="40.1">DP4</text>
<text x="178" y="183.9">Sheet:</text>
<text x="185.9" y="183.9">/</text>
<text x="178" y="186.6">File:</text>
<text x="183.8" y="186.6">Phase_B_ATMEGA_v3.kicad_sch</text>
<text x="178" y="196.8">KiCad</text>
<text x="178" y="194">Size:</text>
<text x="184.3" y="194">A4</text>
<text x="185.4" y="196.8">E.D.A.</text>
<text x="193.7" y="196.8">eeschema</text>
<text x="200" y="194">Date:</text>
<text x="205.7" y="196.8">(7.0.0)</text>
<text x="206.7" y="194">2023-04-15</text>
<text x="263" y="194.2">Rev:</text>
<text x="263" y="196.8">Id: 1/1</text>
<text x="269" y="194.2">3.0</text>
</g>
<g font-size="1.8" fill="#840000">
<text x="35" y="11.8">1</text>
<text x="85" y="11.8">2</text>
<text x="135" y="11.8">3</text>
<text x="185" y="11.8">4</text>
<text x="235" y="11.8">5</text>
<text x="285" y="11.8">6</text>
<text x="192.9" y="26.3">a</text>
<text x="192.9" y="28.9">b</text>
<text x="206.4" y="27.5">100</text>
<text x="206.4" y="25">100</text>
<text x="10.4" y="35.8">A</text>
<text x="166.8" y="32.7">MISO</text>
<text x="166.8" y="35.2">MOSI</text>
<text x="192.9" y="33.9">d</text>
<text x="192.9" y="31.4">c</text>
<text x="206.4" y="30">100</text>
<text x="206.4" y="35.1">100</text>
<text x="206.4" y="32.6">100</text>
<text x="285.4" y="35.8">A</text>
<text x="166.8" y="40.3">RST</text>
<text x="166.8" y="37.7">SCK</text>
<text x="192.9" y="41.6">g</text>
<text x="192.9" y="36.5">e</text>
<text x="193.3" y="39">f</text>
<text x="206.4" y="40.2">100</text>
<text x="206.4" y="37.7">100</text>
<text x="271.9" y="36.5">Dig1</text>
<text x="271.9" y="39">Dig2</text>
<text x="271.9" y="41.6">Dig3</text>
<text x="80.6" y="47.9">XTAL1</text>
<text x="82.6" y="42.8">RST</text>
<text x="124.6" y="45.4">SCK</text>
<text x="124.6" y="47.9">MOSI</text>
<text x="191.7" y="44.1">dp</text>
<text x="206.4" y="42.7">100</text>
<text x="271.9" y="44.1">Dig4</text>
<text x="80.6" y="53">XTAL2</text>
<text x="123.7" y="53">ST_CP</text>
<text x="124.6" y="50.4">MISO</text>
<text x="123.7" y="55.5">DS</text>
<text x="123.7" y="58.1">Dig4</text>
<text x="123.7" y="60.6">Dig3</text>
<text x="123.7" y="65.7">RED_LED</text>
<text x="78.5" y="70.8">USB_D-</text>
<text x="78.5" y="68.2">USB_D+</text>
<text x="123.7" y="68.2">Dig1</text>
<text x="244.9" y="68.2">DS</text>
<text x="273.5" y="68.2">a</text>
<text x="273.5" y="70.8">b</text>
<text x="50" y="75.8">RST</text>
<text x="124.6" y="75.8">Button_1</text>
<text x="124.6" y="73.3">Button_2</text>
<text x="189.7" y="73.3">Button_1</text>
<text x="241.3" y="73.3">SH_CP</text>
<text x="273.5" y="73.3">c</text>
<text x="273.5" y="75.8">d</text>
<text x="123.7" y="83.5">GREEN_LED</text>
<text x="123.7" y="80.9">RX</text>
<text x="124.6" y="78.4">TX</text>
<text x="241.7" y="80.9">ST_CP</text>
<text x="273.5" y="78.4">e</text>
<text x="273.5" y="83.5">g</text>
<text x="273.5" y="80.9">f</text>
<text x="10.3" y="85.8">B</text>
<text x="71.6" y="89.8">XTAL2</text>
<text x="71.6" y="84.7">XTAL1</text>
<text x="123.7" y="88.5">Dig2</text>
<text x="273.5" y="86">dp</text>
<text x="285.3" y="85.8">B</text>
<text x="123.7" y="91.1">Buzzer</text>
<text x="123.7" y="98.7">SH_CP</text>
<text x="189.7" y="96.2">Button_2</text>
<text x="254.6" y="113.9">GREEN_LED</text>
<text x="241.8" y="117.8">RED_LED</text>
<text x="53.5" y="131.7">USB_CONN_D+</text>
<text x="10.3" y="135.8">C</text>
<text x="53.5" y="134.3">USB_CONN_D-</text>
<text x="177" y="136.8">TX</text>
<text x="285.3" y="135.8">C</text>
<text x="61.9" y="143.2">USB_D-</text>
<text x="92.9" y="143.2">USB_D+</text>
<text x="55.7" y="148.2">USB_CONN_D-</text>
<text x="92.9" y="148.2">USB_CONN_D+</text>
<text x="157.3" y="144.4">RX</text>
<text x="133.1" y="177.4">Buzzer</text>
<text x="10.3" y="185.8">D</text>
<text x="285.3" y="185.8">D</text>
<text x="35" y="199.8">1</text>
<text x="85" y="199.8">2</text>
<text x="135" y="199.8">3</text>
<text x="185" y="199.8">4</text>
<text x="235" y="199.8">5</text>
<text x="285" y="199.8">6</text>
</g>
<g font-size="1.8" fill="#006464">
<text x="237.4" y="17.3">U1</text>
<text x="20.2" y="19.8" transform="rotate(-90 20.2 19.8)">+5V</text>
<text x="153.6" y="19.8" transform="rotate(-90 153.6 19.8)">+5V</text>
<text x="232.5" y="19.9">CA56-12EWA</text>
<text x="21.6" y="27.7">C8</text>
<text x="31.8" y="28.1">C7</text>
<text x="41.9" y="28.1">C4</text>
<text x="52.1" y="28.1">C5</text>
<text x="62.2" y="28.1">C6</text>
<text x="72.4" y="28.1">C10</text>
<text x="82.6" y="28.1">C11</text>
<text x="106.6" y="28.7" transform="rotate(-90 106.6 28.7)">+5V</text>
<text x="156.4" y="25">J1</text>
<text x="199.4" y="27.5">R6</text>
<text x="199.4" y="25">R5</text>
<text x="213.9" y="26.2">a</text>
<text x="213.9" y="28.8">b</text>
<text x="21.6" y="30.2">10uF</text>
<text x="31.8" y="30.7">0.1uF</text>
<text x="41.9" y="30.7">0.1uF</text>
<text x="52.1" y="30.7">0.1uF</text>
<text x="62.2" y="30.7">0.1uF</text>
<text x="72.4" y="30.7">0.1uF</text>
<text x="82.6" y="30.7">0.1uF</text>
<text x="153.2" y="31.4" transform="rotate(-90 153.2 31.4)">VCC</text>
<text x="156.8" y="32.6">MISO</text>
<text x="156.8" y="35.1">MOSI</text>
<text x="199.4" y="30">R7</text>
<text x="199.4" y="35.1">R9</text>
<text x="199.4" y="32.6">R8</text>
<text x="213.9" y="33.8">d</text>
<text x="213.9" y="31.3">c</text>
<text x="17.1" y="38.9">GND</text>
<text x="106.2" y="41.1" transform="rotate(-90 106.2 41.1)">VCC</text>
<text x="157.7" y="37.7">SCK</text>
<text x="158" y="40.8">~{RST}</text>
<text x="198.8" y="40.2">R11</text>
<text x="198.8" y="37.7">R10</text>
<text x="213.9" y="36.4">e</text>
<text x="213.9" y="38.9">f</text>
<text x="213.9" y="41.5">g</text>
<text x="260" y="36.4">CA1</text>
<text x="260" y="41.5">CA3</text>
<text x="260" y="38.9">CA2</text>
<text x="93.2" y="43.3">~{RESET}</text>
<text x="93.2" y="47.8">XTAL1</text>
<text x="103.7" y="42.4" transform="rotate(-90 103.7 42.4)">UVCC</text>
<text x="108.8" y="42.2" transform="rotate(-90 108.8 42.2)">AVCC</text>
<text x="113.7" y="47.8">PB2</text>
<text x="113.7" y="42.7">PB0</text>
<text x="113.7" y="45.3">PB1</text>
<text x="153.2" y="43.4" transform="rotate(-90 153.2 43.4)">GND</text>
<text x="155.3" y="47.8">AVR-ISP-6</text>
<text x="198.8" y="42.7">R12</text>
<text x="213.9" y="44">DPX</text>
<text x="260" y="44">CA4</text>
<text x="21.6" y="51">C9</text>
<text x="21.6" y="53.5">1uF</text>
<text x="34.3" y="51">C12</text>
<text x="34.3" y="53.5">0.1uF</text>
<text x="93.2" y="52.9">XTAL2</text>
<text x="113.7" y="50.4">PB3</text>
<text x="113.7" y="52.9">PB4</text>
<text x="93.2" y="58">AREF</text>
<text x="113.7" y="55.4">PB5</text>
<text x="113.7" y="58">PB6</text>
<text x="150.4" y="54.2">GND</text>
<text x="233.6" y="56.6" transform="rotate(-90 233.6 56.6)">+5V</text>
<text x="261.5" y="57.9" transform="rotate(-90 261.5 57.9)">+5V</text>
<text x="17.1" y="60.5">GND</text>
<text x="29.8" y="60.5">GND</text>
<text x="48.2" y="60.4" transform="rotate(-90 48.2 60.4)">+5V</text>
<text x="80.6" y="62.7">+5V</text>
<text x="93.2" y="63.1">VBUS</text>
<text x="113.7" y="60.5">PB7</text>
<text x="113.7" y="65.6">PC6</text>
<text x="235" y="63.7">C1</text>
<text x="262.3" y="61.8">U2</text>
<text x="262.3" y="64.3">74HC595</text>
<text x="35.6" y="69.4">S3</text>
<text x="49.5" y="68.8">R13</text>
<text x="49.5" y="71.3">10k</text>
<text x="93.2" y="70.7">D-</text>
<text x="93.2" y="68.1">D+</text>
<text x="113.7" y="68.1">PC7</text>
<text x="148.5" y="66.8" transform="rotate(-90 148.5 66.8)">+5V</text>
<text x="165.1" y="66.9">S1</text>
<text x="235" y="66.2">0.1u</text>
<text x="253.2" y="68.1">SER</text>
<text x="261.2" y="69" transform="rotate(-90 261.2 69)">VCC</text>
<text x="264.7" y="70.7">QB</text>
<text x="264.9" y="68.1">QA</text>
<text x="93.2" y="75.8">UCAP</text>
<text x="113.7" y="73.2">PD0</text>
<text x="113.7" y="75.8">PD1</text>
<text x="157" y="73.2">NO_1</text>
<text x="157" y="75.8">COM_1</text>
<text x="169.4" y="75.8">COM_2</text>
<text x="170.8" y="73.2">NO_2</text>
<text x="188" y="77.7">R1</text>
<text x="230.4" y="73.2">GND</text>
<text x="241.9" y="75.4">+5V</text>
<text x="253.2" y="76.4">~{SRCLR}</text>
<text x="253.2" y="73.2">SRCLK</text>
<text x="264.7" y="73.2">QC</text>
<text x="264.7" y="75.8">QD</text>
<text x="19.6" y="83.4">GND</text>
<text x="24.5" y="78.3">PTS526_SM08_SMTR2_LFS</text>
<text x="113.7" y="78.3">PD2</text>
<text x="113.7" y="80.8">PD3</text>
<text x="113.7" y="83.4">PD4</text>
<text x="188" y="80.2">10k</text>
<text x="253.2" y="80.8">RCLK</text>
<text x="253.2" y="84">~{OE}</text>
<text x="264.7" y="83.4">QG</text>
<text x="264.9" y="78.3">QE</text>
<text x="264.9" y="80.8">QF</text>
<text x="54" y="89.7">16MHz</text>
<text x="113.7" y="85.9">PD5</text>
<text x="113.7" y="88.5">PD6</text>
<text x="165.1" y="89.7">S2</text>
<text x="183.4" y="88.5">GND</text>
<text x="246.9" y="89.7">GND</text>
<text x="264.7" y="85.9">QH</text>
<text x="58.5" y="93.5">Y1</text>
<text x="113.7" y="91">PD7</text>
<text x="148.5" y="90.9" transform="rotate(-90 148.5 90.9)">+5V</text>
<text x="261.2" y="92.2" transform="rotate(-90 261.2 92.2)">GND</text>
<text x="264.1" y="91">QH'</text>
<text x="43.3" y="100.5">22p</text>
<text x="71.1" y="101.8">C3</text>
<text x="108.5" y="96.7">~{HWB}/PE2</text>
<text x="113.8" y="98.6">PE6</text>
<text x="134.6" y="96.7">GND</text>
<text x="157" y="96.1">NO_1</text>
<text x="157" y="98.6">COM_1</text>
<text x="169.4" y="98.6">COM_2</text>
<text x="170.8" y="96.1">NO_2</text>
<text x="188" y="100.5">R2</text>
<text x="44.4" y="103.1">C2</text>
<text x="71.1" y="104.3">22p</text>
<text x="113.9" y="106.2">PF1</text>
<text x="113.9" y="103.7">PF0</text>
<text x="188" y="103.1">10k</text>
<text x="258.4" y="102.4">GND</text>
<text x="47.5" y="111.3">GND</text>
<text x="55.2" y="111.3">GND</text>
<text x="66.6" y="111.3">GND</text>
<text x="113.9" y="113.9">PF6</text>
<text x="113.9" y="111.3">PF5</text>
<text x="113.9" y="108.8">PF4</text>
<text x="183.4" y="111.3">GND</text>
<text x="43.1" y="118.9" transform="rotate(-90 43.1 118.9)">+5V</text>
<text x="113.9" y="116.4">PF7</text>
<text x="18.7" y="122.7">USB_B_Mini</text>
<text x="23" y="120.2">J2</text>
<text x="33" y="124">PTCSMD</text>
<text x="35.6" y="121.5">F1</text>
<text x="103.7" y="122.7" transform="rotate(-90 103.7 122.7)">UGND</text>
<text x="106.2" y="122.7" transform="rotate(-90 106.2 122.7)">GND</text>
<text x="256.5" y="122.1">R3</text>
<text x="256.5" y="124.7">330</text>
<text x="271.8" y="122.1">R4</text>
<text x="271.8" y="124.7">330</text>
<text x="23.2" y="126.6">VBUS</text>
<text x="25.2" y="131.6">D+</text>
<text x="45.1" y="129.1">R14</text>
<text x="45.7" y="131.6">22</text>
<text x="82.5" y="130.3" transform="rotate(-90 82.5 130.3)">+5V</text>
<text x="107.4" y="129.1">ATmega32U4-A</text>
<text x="107.4" y="126.6">U3</text>
<text x="22.4" y="137.4" transform="rotate(-90 22.4 137.4)">Shield</text>
<text x="25" y="137.4" transform="rotate(-90 25 137.4)">GND</text>
<text x="25.2" y="134.2">D-</text>
<text x="26.2" y="136.7">ID</text>
<text x="45.1" y="136.7">R15</text>
<text x="45.7" y="134.2">22</text>
<text x="82.9" y="136.7">USBLC6-2SC6</text>
<text x="82.9" y="134.2">U4</text>
<text x="100.9" y="134.2">GND</text>
<text x="144.3" y="137.2">+3.3V</text>
<text x="153.5" y="137.4">GND</text>
<text x="167.8" y="134.2">J3</text>
<text x="200.6" y="135.4" transform="rotate(-90 200.6 135.4)">+5V</text>
<text x="204.9" y="136.7">LP2985-3.3</text>
<text x="209.5" y="134.2">U5</text>
<text x="221.8" y="135.9">+3.3V</text>
<text x="257.8" y="132.6">D1</text>
<text x="257.8" y="135.1">LED</text>
<text x="273.1" y="132.6">D2</text>
<text x="273.1" y="135.1">LED</text>
<text x="43.3" y="143.1">1k</text>
<text x="43.8" y="140.5">R16</text>
<text x="156.8" y="139.9">R17</text>
<text x="157" y="141.8">10k</text>
<text x="181.6" y="142.4">+3.3V</text>
<text x="203.5" y="140.5">VIN</text>
<text x="203.5" y="143.7">ON/~{OFF}</text>
<text x="213.3" y="140.5">VOUT</text>
<text x="215.5" y="143.1">BP</text>
<text x="231.1" y="143.1">C14</text>
<text x="252" y="143.1">GND</text>
<text x="267.2" y="143.1">GND</text>
<text x="22.1" y="148.1">GND</text>
<text x="164.2" y="146.9">ESP_Conn</text>
<text x="191.8" y="146.9">C13</text>
<text x="191.8" y="149.4">1uF</text>
<text x="211.6" y="147.1" transform="rotate(-90 211.6 147.1)">GND</text>
<text x="217.2" y="149.4">10nF</text>
<text x="223.5" y="149.4">C15</text>
<text x="231.1" y="145.6">2.2uF</text>
<text x="45.7" y="150.4">D3</text>
<text x="45.7" y="152.9">LED</text>
<text x="197.4" y="155.8">GND</text>
<text x="220.3" y="155.8">GND</text>
<text x="226.6" y="155.8">GND</text>
<text x="39.9" y="159.6">GND</text>
<text x="208.8" y="157">GND</text>
<text x="79.3" y="162.1">GND</text>
<text x="39.3" y="178.6" transform="rotate(-90 39.3 178.6)">+5V</text>
<text x="50.7" y="178.6" transform="rotate(-90 50.7 178.6)">+3.3V</text>
<text x="59" y="178.6">GND</text>
<text x="81.9" y="174.2">H2</text>
<text x="81.9" y="176.7">MountingHole</text>
<text x="104.8" y="174.2">H3</text>
<text x="104.8" y="176.7">MountingHole</text>
<text x="153.7" y="178">LS1</text>
<text x="81.9" y="185">H1</text>
<text x="104.8" y="180.5">H5</text>
<text x="104.8" y="183.1">MountingHole</text>
<text x="153.7" y="180.5">Speaker</text>
<text x="33.3" y="191.3">PWR_FLAG</text>
<text x="44.7" y="191.3">PWR_FLAG</text>
<text x="56.2" y="191.3">PWR_FLAG</text>
<text x="81.9" y="187.5">MountingHole</text>
<text x="104.8" y="186.9">H4</text>
<text x="104.8" y="189.4">MountingHole</text>
<text x="139" y="187.5">GND</text>
</g>
<g font-size="1.8" fill="#a90000">
<text x="152.1" y="26.1" transform="rotate(-90 152.1 26.1)">2</text>
<text x="210.8" y="25.1">11</text>
<text x="211.4" y="27.7">7</text>
<text x="163.2" y="31.5">1</text>
<text x="163.2" y="34">4</text>
<text x="211.4" y="35.3">1</text>
<text x="211.4" y="32.8">2</text>
<text x="211.4" y="30.2">4</text>
<text x="264.2" y="35.3">12</text>
<text x="90.2" y="41.7">13</text>
<text x="102.6" y="36.2" transform="rotate(-90 102.6 36.2)">2</text>
<text x="105.2" y="36.8" transform="rotate(-90 105.2 36.8)">14</text>
<text x="107.7" y="36.8" transform="rotate(-90 107.7 36.8)">24</text>
<text x="118.7" y="41.7">8</text>
<text x="163.2" y="36.6">3</text>
<text x="163.2" y="39.1">5</text>
<text x="210.8" y="37.8">10</text>
<text x="211.4" y="40.4">5</text>
<text x="264.8" y="40.4">8</text>
<text x="264.8" y="37.8">9</text>
<text x="90.2" y="46.7">17</text>
<text x="118.1" y="46.7">10</text>
<text x="118.7" y="44.2">9</text>
<text x="152.1" y="46.4" transform="rotate(-90 152.1 46.4)">6</text>
<text x="211.4" y="42.9">3</text>
<text x="264.8" y="42.9">6</text>
<text x="90.2" y="51.8">16</text>
<text x="118.1" y="49.3">11</text>
<text x="118.1" y="51.8">28</text>
<text x="90.2" y="56.9">42</text>
<text x="118.1" y="59.4">12</text>
<text x="118.1" y="54.4">29</text>
<text x="118.1" y="56.9">30</text>
<text x="90.8" y="62">7</text>
<text x="118.1" y="64.5">31</text>
<text x="260.1" y="64.8" transform="rotate(-90 260.1 64.8)">16</text>
<text x="90.8" y="69.6">3</text>
<text x="90.8" y="67.1">4</text>
<text x="118.1" y="67.1">32</text>
<text x="250.2" y="67.1">14</text>
<text x="268" y="67.1">15</text>
<text x="268.6" y="69.6">1</text>
<text x="90.8" y="74.7">6</text>
<text x="118.1" y="72.1">18</text>
<text x="118.1" y="74.7">19</text>
<text x="118.1" y="77.2">20</text>
<text x="152.4" y="74.7">C1</text>
<text x="152.5" y="72.1">A1</text>
<text x="177.8" y="72.1">B1</text>
<text x="177.8" y="74.7">D1</text>
<text x="250.2" y="74.7">10</text>
<text x="250.2" y="72.1">11</text>
<text x="268.6" y="72.1">2</text>
<text x="268.6" y="74.7">3</text>
<text x="268.6" y="77.2">4</text>
<text x="118.1" y="79.8">21</text>
<text x="118.1" y="82.3">25</text>
<text x="250.2" y="79.8">12</text>
<text x="250.2" y="82.3">13</text>
<text x="268.6" y="79.8">5</text>
<text x="268.6" y="82.3">6</text>
<text x="118.1" y="84.8">22</text>
<text x="118.1" y="87.4">26</text>
<text x="118.1" y="89.9">27</text>
<text x="268.6" y="84.8">7</text>
<text x="268.6" y="89.9">9</text>
<text x="56.9" y="94" transform="rotate(-90 56.9 94)">2</text>
<text x="118.1" y="95">33</text>
<text x="152.5" y="95">A1</text>
<text x="177.8" y="95">B1</text>
<text x="260.1" y="94.6" transform="rotate(-90 260.1 94.6)">8</text>
<text x="53.3" y="97.5">1</text>
<text x="59.7" y="97.5">3</text>
<text x="118.7" y="97.5">1</text>
<text x="152.4" y="97.5">C1</text>
<text x="177.8" y="97.5">D1</text>
<text x="56.9" y="102.9" transform="rotate(-90 56.9 102.9)">4</text>
<text x="118.1" y="107.7">39</text>
<text x="118.1" y="105.2">40</text>
<text x="118.1" y="102.6">41</text>
<text x="118.1" y="112.8">37</text>
<text x="118.1" y="110.2">38</text>
<text x="118.1" y="115.3">36</text>
<text x="29.8" y="125.5">1</text>
<text x="102.6" y="125.1" transform="rotate(-90 102.6 125.1)">5</text>
<text x="105.2" y="125.7" transform="rotate(-90 105.2 125.7)">15</text>
<text x="29.8" y="130.6">3</text>
<text x="29.8" y="133.1">2</text>
<text x="29.8" y="135.6">4</text>
<text x="81" y="136.6" transform="rotate(-90 81 136.6)">5</text>
<text x="163.8" y="135.6">1</text>
<text x="172.7" y="135.6">2</text>
<text x="21.3" y="140.4" transform="rotate(-90 21.3 140.4)">6</text>
<text x="23.9" y="140.4" transform="rotate(-90 23.9 140.4)">5</text>
<text x="71.7" y="142">6</text>
<text x="89.5" y="142">4</text>
<text x="163.8" y="138.2">3</text>
<text x="163.8" y="140.7">5</text>
<text x="163.8" y="143.3">7</text>
<text x="172.7" y="138.2">4</text>
<text x="172.7" y="140.7">6</text>
<text x="172.7" y="143.3">8</text>
<text x="201.3" y="139.4">1</text>
<text x="201.3" y="142">3</text>
<text x="219" y="142">4</text>
<text x="219" y="139.4">5</text>
<text x="71.7" y="147.1">1</text>
<text x="89.5" y="147.1">3</text>
<text x="210.6" y="149.3" transform="rotate(-90 210.6 149.3)">2</text>
<text x="81" y="154.3" transform="rotate(-90 81 154.3)">2</text>
<text x="144.1" y="178.4">1</text>
<text x="144.1" y="181">2</text>
</g>
<g font-size="1.8" fill="#0f0f0f">
<text x="19" y="45.4">UCAP</text>
<text x="31.7" y="45.4">AREF</text>
<text x="83.8" y="56.8">AREF</text>
<text x="83.8" y="74.6">UCAP</text>
</g>
<g font-size="1.8" fill="#0000c2">
<text x="145.8" y="110.6">Notes:</text>
<text x="148.3" y="112.7">Buttons</text>
<text x="156.3" y="112.7">got</text>
<text x="160.3" y="112.7">fixed</text>
<text x="145.8" y="118.2">This</text>
<text x="150.4" y="118.2">version</text>
<text x="158.1" y="118.2">debounces</text>
<text x="169" y="118.2">the</text>
<text x="172.9" y="118.2">buttons</text>
<text x="180.8" y="118.2">in</text>
<text x="145.8" y="120.3">software</text>
<text x="177.8" y="180.3">* Indicates</text>
<text x="189.1" y="180.3">a PWM-capable</text>
<text x="205.2" y="180.3">pin</text>
<text x="131.8" y="191.9">Active</text>
<text x="138.3" y="191.9">Piezoelectric</text>
<text x="151.4" y="191.9">Buzzer</text>
<text x="158.7" y="191.9">(Polarized)</text>
<text x="73.7" y="194.3">Mounting</text>
<text x="83.1" y="194.3">Holes</text>
</g>
<g font-size="1.4" fill="#a90000">
<text x="29.9" y="74.7">1</text>
<text x="42.6" y="74.7">3</text>
</g>
</svg>
